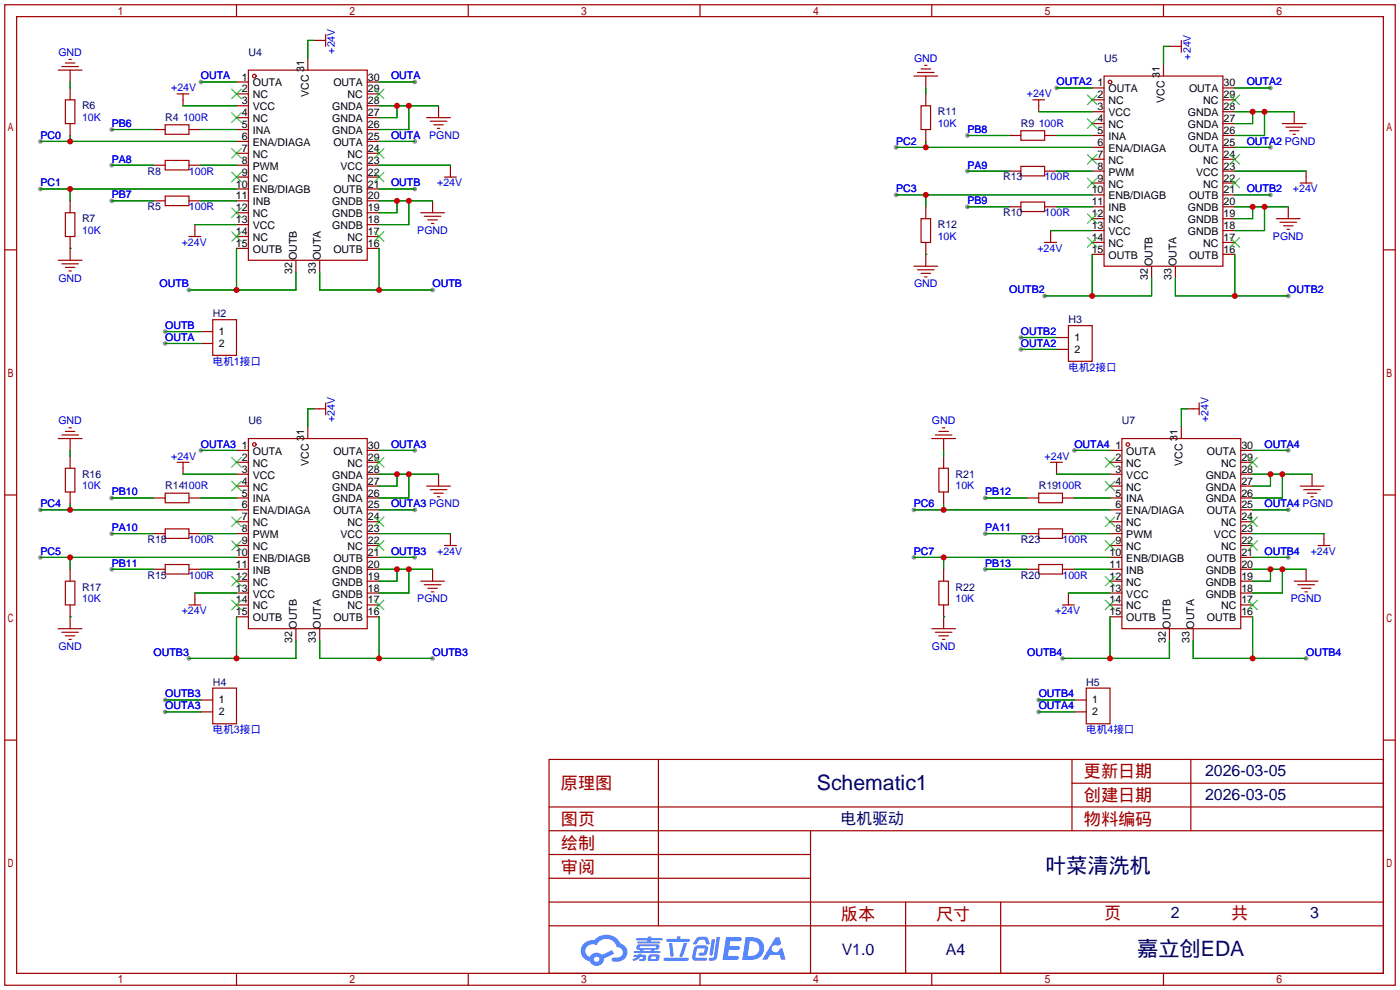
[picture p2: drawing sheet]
<svg xmlns="http://www.w3.org/2000/svg" width="299mm" height="212mm" viewBox="0 0 299 212" stroke-linecap="round" stroke-linejoin="round" font-family="sans-serif">
<g fill="#999">
<circle cx="92.5" cy="62" r=".51"/>
<circle cx="40.4" cy="62" r=".51"/>
<circle cx="35.3" cy="70.9" r=".51"/>
<circle cx="35.3" cy="73.4" r=".51"/>
<circle cx="8.6" cy="40.4" r=".51"/>
<circle cx="8.6" cy="30.2" r=".51"/>
<circle cx="42.9" cy="17.5" r=".51"/>
<circle cx="88.6" cy="17.5" r=".51"/>
<circle cx="88.6" cy="30.2" r=".51"/>
<circle cx="88.6" cy="40.4" r=".51"/>
<circle cx="23.9" cy="27.7" r=".51"/>
<circle cx="23.9" cy="42.9" r=".51"/>
<circle cx="23.9" cy="35.3" r=".51"/>
<circle cx="275.3" cy="63.2" r=".51"/>
<circle cx="223.3" cy="63.2" r=".51"/>
<circle cx="218.2" cy="72.1" r=".51"/>
<circle cx="218.2" cy="74.7" r=".51"/>
<circle cx="191.5" cy="41.7" r=".51"/>
<circle cx="191.5" cy="31.5" r=".51"/>
<circle cx="225.8" cy="18.8" r=".51"/>
<circle cx="271.5" cy="18.8" r=".51"/>
<circle cx="271.5" cy="31.5" r=".51"/>
<circle cx="271.5" cy="41.7" r=".51"/>
<circle cx="206.8" cy="29" r=".51"/>
<circle cx="206.8" cy="44.2" r=".51"/>
<circle cx="206.8" cy="36.6" r=".51"/>
<circle cx="92.5" cy="140.7" r=".51"/>
<circle cx="40.4" cy="140.7" r=".51"/>
<circle cx="35.3" cy="149.6" r=".51"/>
<circle cx="35.3" cy="152.1" r=".51"/>
<circle cx="8.6" cy="119.1" r=".51"/>
<circle cx="8.6" cy="109" r=".51"/>
<circle cx="42.9" cy="96.3" r=".51"/>
<circle cx="88.6" cy="96.3" r=".51"/>
<circle cx="88.6" cy="109" r=".51"/>
<circle cx="88.6" cy="119.1" r=".51"/>
<circle cx="23.9" cy="106.4" r=".51"/>
<circle cx="23.9" cy="121.7" r=".51"/>
<circle cx="23.9" cy="114" r=".51"/>
<circle cx="279.1" cy="140.7" r=".51"/>
<circle cx="227.1" cy="140.7" r=".51"/>
<circle cx="222" cy="149.6" r=".51"/>
<circle cx="222" cy="152.1" r=".51"/>
<circle cx="195.3" cy="119.1" r=".51"/>
<circle cx="195.3" cy="109" r=".51"/>
<circle cx="229.6" cy="96.3" r=".51"/>
<circle cx="275.3" cy="96.3" r=".51"/>
<circle cx="275.3" cy="109" r=".51"/>
<circle cx="275.3" cy="119.1" r=".51"/>
<circle cx="210.6" cy="106.4" r=".51"/>
<circle cx="210.6" cy="121.7" r=".51"/>
<circle cx="210.6" cy="114" r=".51"/>
</g>
<g fill="none" stroke="#a10000" stroke-width=".25">
<path d="M1 1h297.2v209.6h-297.2zM3.6 3.6h292.1v204.4h-292.1zM50.5 1v2.6M100.1 1v2.6M149.6 1v2.6M199.1 1v2.6M248.7 1v2.6M1 53.4h2.6M295.7 53.4h2.5M1 105.8h2.6M295.7 105.8h2.5M1 158.2h2.6"/>
<path d="M295.7 158.2h2.5M117.3 162.3h178.4v45.7h-178.4zM117.3 177.5h178.4M117.3 172.5h178.4M140.7 162.3v35.6M173.2 177.5v30.5M229.1 162.3v15.2M229.1 167.4h66.6M254.5 162.3v15.2M117.3 182.6h55.9M117.3 197.9h178.4M117.3 192.8h178.4"/>
<path d="M117.3 187.7h55.9M193.5 192.8v15.2M213.9 192.8v15.2M50.5 208v2.6M100.1 208v2.6M149.6 208v2.6M199.1 208v2.6M248.7 208v2.6"/>
</g>
<g fill="#5487ff">
<path d="M155.2 200.3h2.6a.48 .48 0 0 1 .7 .4 .48 .48 0 0 1-.6 .4h-1.8l-.2 1.1h1.9a.43 .43 0 0 1 .4 .4 .43 .43 0 0 1-.5 .4h-1.9l-.2 1.3h1.7a.45 .45 0 0 1 .5 .2 .45 .45 0 0 1-.1 .6h-3.3z"/>
<path d="M165.7 200.3h.9l.4 1.5-.8 .3a.84 .84 0 0 0-1.2 .3 .84 .84 0 0 0 .4 1.1 .84 .84 0 0 0 1.1-.4l.1-.2 .6-.3 .7 2.5h-1l-.2-1h-2.1l-.6 1h-1.1z"/>
<path d="M152.1 200.8h.7l-.5 3.1a.36 .36 0 0 1-.3 .3 .36 .36 0 0 1-.4-.3z"/>
<path d="M153.2 200.2h.7l-.6 4.3a1.13 1.13 0 0 1-1.8 .6l.2-.4h.7l.2-.2z"/>
<path d="M148.9 200.6l.6-.4h1a.77 .77 0 0 1 .9 .5l.3 1-.2 .2h-.5l-.3-.9-.2-.2-1 .1-.7 1-.6-.1-.1-.2z"/>
<path d="M148.4 202.4l.6-.3h1.7a.81 .81 0 0 1 .7 .5 .81 .81 0 0 1-.2 .8 .81 .81 0 0 1-.9 .8h-.7a.32 .32 0 0 1-.3-.3 .32 .32 0 0 1 .4-.3h.7l.2-.9-1.6 .1-.4 1.8 2.2 .1a.32 .32 0 0 1 .3 .4 .32 .32 0 0 1-.4 .2h-2.2l-.5-.3-.1-.5z"/>
<path d="M141.9 204.7h5a.33 .33 0 0 1 .3 .3 .33 .33 0 0 1-.3 .3h-4.9l-.2-.1z"/>
<path d="M146.1 201.5h.8l-.7 2a.98 .98 0 0 1-.7 1.1l-.3-.3z"/>
<path d="M143 201.6h.7l.3 2.5a.34 .34 0 0 1-.3 .4 .34 .34 0 0 1-.4-.3z"/>
<path d="M142.5 200.7h2.1l.3-.6h.6l-.1 .6h1.7a.32 .32 0 0 1 .4 .3 .32 .32 0 0 1-.4 .3h-4.5l-.2-.2z"/>
<path d="M135.5 204.1h.9l.1-.3h.6v.3h.8a.82 .82 0 0 1-.5 1.3h-.8v-.4l.7-.1 .1-.3a.68 .68 0 0 0-1 .4l-1.1 .4-.1-.4 .9-.5h-.7z"/>
<path d="M136 200.5h2.4l.1-.3h.7v.3h2.2l.2 .3-.2 .2h-2.3v.2h1.8l.2 .3-.2 .1h-4.5l-.1-.4h2l.1-.2h-2.3l-.1-.2z"/>
<path d="M159.4 200.3l-.8 4.9h1.7a2.5 2.5 0 0 0 3-2.5 2.5 2.5 0 0 0-3.1-2.4zM160.3 201.1a1.61 1.61 0 0 1 2 1.5 1.61 1.61 0 0 1-1.8 1.7h-.7z"/>
<path d="M136.2 202a.55 .55 0 0 0-.2 .8 .55 .55 0 0 0 .7 .2l.1 .3h-1.3v.3l5.4 .1 .3-.2-.2-.2h-1.2l.2-.3a.7 .7 0 0 0 .8-.3 .7 .7 0 0 0 0-.8l-4.2-.1zM136.8 202.3l3.3-.1 .1 .1-.2 .3h-3.2zM137.5 203h1.7l-.2 .3h-1.4z"/>
<path d="M138.6 204.2a1.05 1.05 0 0 0 0 1.2 2.91 2.91 0 0 0 2.2-.2 .98 .98 0 0 0 0-1.2h-1.6zM139.2 204.5l.9-.1 .1 .4-.2 .2-.8-.1z"/>
<path d="M124.9 201.6a2.23 2.23 0 0 0-.7 2.3 2.23 2.23 0 0 0 1.8 1.6 1.58 1.58 0 0 0 1.8 .9 1.58 1.58 0 0 0 1.3-1.5l2.2-1.1-.5-.7-2.1 1a1.65 1.65 0 0 0-2.7 .4 1.45 1.45 0 0 1-.8-1.9 1.45 1.45 0 0 1 2-.7l.3 .1a2.3 2.3 0 0 1 2.3-1.3 2.3 2.3 0 0 1 2 1.7 1.12 1.12 0 0 1 1.3 1 1.12 1.12 0 0 1-1.1 1.2h-.7a.45 .45 0 0 0-.6 .4 .45 .45 0 0 0 .5 .5 2.21 2.21 0 0 0 2.2-.5 2.21 2.21 0 0 0 .5-2.3 2.13 2.13 0 0 0-1.3-1.1 3.3 3.3 0 0 0-5.6-.7l-1.1 .1zM127 205a.57 .57 0 0 1 1.1 0 .57 .57 0 0 1-1.1 0z"/>
</g>
<g fill="none" stroke="#a10000" stroke-width=".25">
<path d="M12.4 15h5.1M13.2 14.2h3.6M14 13.5h2M14.7 12.7h.5M15 15v2.5M15 18.8v2.5M50.5 17.5h2.6M53.1 15h25.4v40.6h-25.4zM65.8 12.4v2.6M67.1 8.6h2.5M69.6 7.4v2.5M78.5 17.5h2.5"/>
<path d="M195.3 16.3h5.1M196.1 15.5h3.5M196.8 14.7h2.1M197.6 14h.5M197.9 16.3v2.5M233.4 18.8h2.6M236 16.3h25.4v40.6h-25.4zM248.7 13.7v2.6M249.9 9.9h2.6M252.5 8.6v2.6M261.4 18.8h2.5M14 21.3h2v5.1h-2z"/>
<path d="M15 26.4v2.6M32.8 27.7h2.5M32.8 35.3h2.5M35.3 26.7h5.1v2h-5.1zM35.3 34.3h5.1v2h-5.1zM37.8 20.1h2.6M39.1 20.1v2.5M40.4 27.7h2.5M40.4 35.3h2.5M50.5 20.1h2.6M50.5 22.6h2.6M50.5 25.1h2.6"/>
<path d="M50.5 27.7h2.6M50.5 30.2h2.6M50.5 32.8h2.6M50.5 35.3h2.6M50.5 37.8h2.6M78.5 20.1h2.5M78.5 22.6h2.5M78.5 25.1h2.5M78.5 27.7h2.5M78.5 30.2h2.5M78.5 32.8h2.5M78.5 35.3h2.5"/>
<path d="M78.5 37.8h2.5M91.2 25.1h5.1M91.9 25.9h3.6M92.7 26.7h2M93.5 27.4h.5M93.7 22.6v2.5M95 37.8h2.5M96.3 35.3v2.5M196.8 22.6h2.1v5.1h-2.1zM197.9 20.1v2.5M197.9 27.7v2.5M215.6 29h2.6"/>
<path d="M215.6 36.6h2.6M218.2 27.9h5.1v2.1h-5.1zM218.2 35.6h5.1v2h-5.1zM220.7 21.3h2.6M222 21.3v2.6M223.3 29h2.5M223.3 36.6h2.5M233.4 21.3h2.6M233.4 23.9h2.6M233.4 26.4h2.6M233.4 29h2.6M233.4 31.5h2.6"/>
<path d="M233.4 34h2.6M233.4 36.6h2.6M233.4 39.1h2.6M261.4 21.3h2.5M261.4 23.9h2.5M261.4 26.4h2.5M261.4 29h2.5M261.4 31.5h2.5M261.4 34h2.5M261.4 36.6h2.5M261.4 39.1h2.5M274.1 26.4h5"/>
<path d="M274.8 27.2h3.6M275.6 27.9h2M276.4 28.7h.5M276.6 23.9v2.5M277.9 39.1h2.5M279.1 36.6v2.5M12.4 55.6h5.1M13.2 56.4h3.6M14 45.5h2v5h-2zM14 57.2h2M14.7 57.9h.5M15 42.9v2.6"/>
<path d="M15 50.5v5.1M32.8 42.9h2.5M35.3 41.9h5.1v2h-5.1zM40.4 42.9h2.5M40.4 50.5h2.5M41.7 48v2.5M50.5 40.4h2.6M50.5 42.9h2.6M50.5 45.5h2.6M50.5 48h2.6M50.5 50.5h2.6M50.5 53.1h2.6"/>
<path d="M63.2 55.6v2.6M68.3 55.6v2.6M78.5 40.4h2.5M78.5 42.9h2.5M78.5 45.5h2.5M78.5 48h2.5M78.5 50.5h2.5M78.5 53.1h2.5M89.9 45.5h5.1M90.7 46.2h3.5M91.4 47h2.1M92.2 47.8h.5"/>
<path d="M92.5 42.9v2.6M195.3 56.9h5.1M196.1 57.7h3.5M196.8 46.7h2.1v5.1h-2.1zM196.8 58.4h2.1M197.6 59.2h.5M197.9 44.2v2.5M197.9 51.8v5.1M215.6 44.2h2.6M218.2 43.2h5.1v2h-5.1zM223.3 44.2h2.5M223.3 51.8h2.5"/>
<path d="M224.5 49.3v2.5M233.4 41.7h2.6M233.4 44.2h2.6M233.4 46.7h2.6M233.4 49.3h2.6M233.4 51.8h2.6M233.4 54.4h2.6M246.1 56.9v2.5M251.2 56.9v2.5M261.4 41.7h2.5M261.4 44.2h2.5M261.4 46.7h2.5"/>
<path d="M261.4 49.3h2.5M261.4 51.8h2.5M261.4 54.4h2.5M272.8 46.7h5.1M273.6 47.5h3.5M274.3 48.3h2.1M275.1 49h.5M275.3 44.2v2.5M42.9 70.9h2.6M42.9 73.4h2.6M45.5 68.3h5v7.6h-5zM225.8 72.1h2.5"/>
<path d="M225.8 74.7h2.5M228.3 69.6h5.1v7.6h-5.1zM12.4 93.7h5.1M13.2 93h3.6M14 92.2h2M14.7 91.4h.5M15 93.7v2.6M15 97.5v2.6M37.8 98.8h2.6M39.1 98.8v2.5M50.5 96.3h2.6M50.5 98.8h2.6"/>
<path d="M53.1 93.7h25.4v40.7h-25.4zM65.8 91.2v2.5M67.1 87.4h2.5M69.6 86.1v2.5M78.5 96.3h2.5M78.5 98.8h2.5M199.1 93.7h5.1M199.9 93h3.6M200.7 92.2h2M201.4 91.4h.5M201.7 93.7v2.6M201.7 97.5v2.6"/>
<path d="M224.5 98.8h2.6M225.8 98.8v2.5M237.2 96.3h2.6M237.2 98.8h2.6M239.8 93.7h25.4v40.7h-25.4zM252.5 91.2v2.5M253.7 87.4h2.6M256.3 86.1v2.5M265.2 96.3h2.5M265.2 98.8h2.5M14 100.1h2v5.1h-2zM15 105.2v2.5"/>
<path d="M32.8 106.4h2.5M32.8 114h2.5M35.3 105.4h5.1v2h-5.1zM35.3 113h5.1v2.1h-5.1zM40.4 106.4h2.5M40.4 114h2.5M50.5 101.3h2.6M50.5 103.9h2.6M50.5 106.4h2.6M50.5 109h2.6M50.5 111.5h2.6M50.5 114h2.6"/>
<path d="M50.5 116.6h2.6M50.5 119.1h2.6M78.5 101.3h2.5M78.5 103.9h2.5M78.5 106.4h2.5M78.5 109h2.5M78.5 111.5h2.5M78.5 114h2.5M78.5 116.6h2.5M78.5 119.1h2.5M91.2 103.9h5.1M91.9 104.6h3.6"/>
<path d="M92.7 105.4h2M93.5 106.2h.5M93.7 101.3v2.6M95 116.6h2.5M96.3 114v2.6M200.7 100.1h2v5.1h-2zM201.7 105.2v2.5M219.5 106.4h2.5M219.5 114h2.5M222 105.4h5.1v2h-5.1zM222 113h5.1v2.1h-5.1zM227.1 106.4h2.5"/>
<path d="M227.1 114h2.5M237.2 101.3h2.6M237.2 103.9h2.6M237.2 106.4h2.6M237.2 109h2.6M237.2 111.5h2.6M237.2 114h2.6M237.2 116.6h2.6M237.2 119.1h2.6M265.2 101.3h2.5M265.2 103.9h2.5M265.2 106.4h2.5"/>
<path d="M265.2 109h2.5M265.2 111.5h2.5M265.2 114h2.5M265.2 116.6h2.5M265.2 119.1h2.5M277.9 103.9h5.1M278.6 104.6h3.6M279.4 105.4h2M280.2 106.2h.5M280.4 101.3v2.6M281.7 116.6h2.5M283 114v2.6"/>
<path d="M12.4 134.4h5.1M13.2 135.1h3.6M14 124.2h2v5.1h-2zM14 135.9h2M14.7 136.7h.5M15 121.7v2.5M15 129.3v5.1M32.8 121.7h2.5M35.3 120.6h5.1v2.1h-5.1zM40.4 121.7h2.5M40.4 129.3h2.5M41.7 126.7v2.6"/>
<path d="M50.5 121.7h2.6M50.5 124.2h2.6M50.5 126.7h2.6M50.5 129.3h2.6M50.5 131.8h2.6M63.2 134.4v2.5M68.3 134.4v2.5M78.5 121.7h2.5M78.5 124.2h2.5M78.5 126.7h2.5M78.5 129.3h2.5M78.5 131.8h2.5"/>
<path d="M89.9 124.2h5.1M90.7 125h3.5M91.4 125.7h2.1M92.2 126.5h.5M92.5 121.7v2.5M199.1 134.4h5.1M199.9 135.1h3.6M200.7 124.2h2v5.1h-2zM200.7 135.9h2M201.4 136.7h.5M201.7 121.7v2.5M201.7 129.3v5.1"/>
<path d="M219.5 121.7h2.5M222 120.6h5.1v2.1h-5.1zM227.1 121.7h2.5M227.1 129.3h2.5M228.3 126.7v2.6M237.2 121.7h2.6M237.2 124.2h2.6M237.2 126.7h2.6M237.2 129.3h2.6M237.2 131.8h2.6M249.9 134.4v2.5M255 134.4v2.5"/>
<path d="M265.2 121.7h2.5M265.2 124.2h2.5M265.2 126.7h2.5M265.2 129.3h2.5M265.2 131.8h2.5M276.6 124.2h5.1M277.4 125h3.5M278.1 125.7h2.1M278.9 126.5h.5M279.1 121.7v2.5M42.9 149.6h2.6M42.9 152.1h2.6"/>
<path d="M45.5 147.1h5v7.6h-5zM229.6 149.6h2.6M229.6 152.1h2.6M232.2 147.1h5v7.6h-5z"/>
<circle cx="54.4" cy="16.3" r=".38"/>
<circle cx="237.2" cy="17.5" r=".38"/>
<circle cx="54.4" cy="95" r=".38"/>
<circle cx="241" cy="95" r=".38"/>
</g>
<g fill="none" stroke="#3c3" stroke-width=".25">
<path d="M49.5 19.1l2.1 2M51.6 19.1l-2.1 2M80 19.1l2 2M82 19.1l-2 2M49.5 24.1l2.1 2.1M49.5 31.8l2.1 2M49.5 36.8l2.1 2.1M51.6 24.1l-2.1 2.1M51.6 31.8l-2.1 2M51.6 36.8l-2.1 2.1M80 36.8l2 2.1M80 31.8l2 2"/>
<path d="M82 36.8l-2 2.1M82 31.8l-2 2M232.4 20.3l2 2.1M232.4 25.4l2 2M232.4 33l2 2.1M232.4 38.1l2 2M234.4 20.3l-2 2.1M234.4 25.4l-2 2M234.4 33l-2 2.1M234.4 38.1l-2 2M262.9 38.1l2 2M262.9 33l2 2.1"/>
<path d="M262.9 20.3l2 2.1M264.9 38.1l-2 2M264.9 33l-2 2.1M264.9 20.3l-2 2.1M49.5 44.4l2.1 2.1M49.5 49.5l2.1 2.1M51.6 44.4l-2.1 2.1M51.6 49.5l-2.1 2.1M80 49.5l2 2.1M82 49.5l-2 2.1M232.4 45.7l2 2.1M232.4 50.8l2 2"/>
<path d="M234.4 45.7l-2 2.1M234.4 50.8l-2 2M262.9 50.8l2 2M264.9 50.8l-2 2M49.5 97.8l2.1 2M51.6 97.8l-2.1 2M80 97.8l2 2M82 97.8l-2 2M236.2 97.8l2.1 2M238.3 97.8l-2.1 2M266.7 97.8l2 2M268.7 97.8l-2 2"/>
<path d="M49.5 102.9l2.1 2M49.5 110.5l2.1 2M49.5 115.6l2.1 2M51.6 102.9l-2.1 2M51.6 110.5l-2.1 2M51.6 115.6l-2.1 2M80 115.6l2 2M80 110.5l2 2M82 115.6l-2 2M82 110.5l-2 2M236.2 102.9l2.1 2M236.2 110.5l2.1 2"/>
<path d="M236.2 115.6l2.1 2M238.3 102.9l-2.1 2M238.3 110.5l-2.1 2M238.3 115.6l-2.1 2M266.7 115.6l2 2M266.7 110.5l2 2M268.7 115.6l-2 2M268.7 110.5l-2 2M49.5 123.2l2.1 2M49.5 128.3l2.1 2M51.6 123.2l-2.1 2M51.6 128.3l-2.1 2"/>
<path d="M80 128.3l2 2M82 128.3l-2 2M236.2 123.2l2.1 2M236.2 128.3l2.1 2M238.3 123.2l-2.1 2M238.3 128.3l-2.1 2M266.7 128.3l2 2M268.7 128.3l-2 2"/>
</g>
<g fill="none" stroke="#008700" stroke-width=".25">
<path d="M15 17.5v1.3M42.9 17.5h7.6M67.1 8.6h-1.3v3.8M81 17.5h7.6M197.9 18.8v1.3M225.8 18.8h7.6M249.9 9.9h-1.2v3.8M263.9 18.8h7.6M8.6 30.2h41.9M15 29v1.2M23.9 35.3h8.9M23.9 27.7h8.9"/>
<path d="M39.1 22.6h11.4M42.9 35.3h7.6M42.9 27.7h7.6M81 35.3h15.3M81 22.6h12.7M81 30.2h7.6M84.8 22.6v2.5h-3.8M87.4 22.6v5.1h-6.4M191.5 31.5h41.9M197.9 30.2v1.3M206.8 36.6h8.8M206.8 29h8.8"/>
<path d="M222 23.9h11.4M225.8 36.6h7.6M225.8 29h7.6M263.9 36.6h15.2M263.9 23.9h12.7M263.9 31.5h7.6M267.7 23.9v2.5h-3.8M270.3 23.9v5.1h-6.4M8.6 40.4h41.9M15 53.1h.1M15 40.4v2.5M23.9 42.9h8.9"/>
<path d="M41.7 48h8.8M42.9 42.9h7.6M50.5 53.1v8.9M63.2 58.2v3.8h-22.8M68.3 58.2v3.8h24.2M81 53.1v8.9M81 42.9h11.5M81 40.4h7.6M84.8 42.9v2.6h-3.8M87.4 42.9v5.1h-6.4M191.5 41.7h41.9M197.9 54.4h.1"/>
<path d="M197.9 41.7v2.5M206.8 44.2h8.8M224.5 49.3h8.9M225.8 44.2h7.6M233.4 54.4v8.8M246.1 59.4v3.8h-22.8M251.2 59.4v3.8h24.1M263.9 54.4v8.8M263.9 44.2h11.4M263.9 41.7h7.6M267.7 44.2v2.5h-3.8M270.3 44.2v5.1h-6.4"/>
<path d="M35.3 70.9h7.6M35.3 73.4h7.6M218.2 72.1h7.6M218.2 74.7h7.6M15 96.3v1.2M42.9 96.3h7.6M67.1 87.4h-1.3v3.8M81 96.3h7.6M201.7 96.3v1.2M229.6 96.3h7.6M253.7 87.4h-1.2v3.8M267.7 96.3h7.6"/>
<path d="M8.6 119.1h41.9M8.6 109h41.9M15 107.7v1.3M15 119.1v2.6M23.9 114h8.9M23.9 106.4h8.9M39.1 101.3h11.4M42.9 114h7.6M42.9 106.4h7.6M81 114h15.3M81 101.3h12.7M81 119.1h7.6"/>
<path d="M81 109h7.6M84.8 101.3v2.6h-3.8M87.4 101.3v5.1h-6.4M195.3 119.1h41.9M195.3 109h41.9M201.7 107.7v1.3M201.7 119.1v2.6M210.6 114h8.9M210.6 106.4h8.9M225.8 101.3h11.4M229.6 114h7.6M229.6 106.4h7.6"/>
<path d="M267.7 114h15.3M267.7 101.3h12.7M267.7 119.1h7.6M267.7 109h7.6M271.5 101.3v2.6h-3.8M274.1 101.3v5.1h-6.4M15 131.8h.1M23.9 121.7h8.9M41.7 126.7h8.8M42.9 121.7h7.6M50.5 131.8v8.9M63.2 136.9v3.8h-22.8"/>
<path d="M68.3 136.9v3.8h24.2M81 131.8v8.9M81 121.7h11.5M84.8 121.7v2.5h-3.8M87.4 121.7v5h-6.4M201.7 131.8h.1M210.6 121.7h8.9M228.3 126.7h8.9M229.6 121.7h7.6M237.2 131.8v8.9M249.9 136.9v3.8h-22.8M255 136.9v3.8h24.1"/>
<path d="M267.7 131.8v8.9M267.7 121.7h11.4M271.5 121.7v2.5h-3.8M274.1 121.7v5h-6.4M35.3 149.6h7.6M35.3 152.1h7.6M222 149.6h7.6M222 152.1h7.6"/>
</g>
<g fill="#c00">
<circle cx="81" cy="62" r=".63"/>
<circle cx="50.5" cy="62" r=".63"/>
<circle cx="84.8" cy="22.6" r=".63"/>
<circle cx="87.4" cy="22.6" r=".63"/>
<circle cx="84.8" cy="42.9" r=".63"/>
<circle cx="87.4" cy="42.9" r=".63"/>
<circle cx="15" cy="40.4" r=".63"/>
<circle cx="15" cy="30.2" r=".63"/>
<circle cx="263.9" cy="63.2" r=".63"/>
<circle cx="233.4" cy="63.2" r=".63"/>
<circle cx="267.7" cy="23.9" r=".63"/>
<circle cx="270.3" cy="23.9" r=".63"/>
<circle cx="267.7" cy="44.2" r=".63"/>
<circle cx="270.3" cy="44.2" r=".63"/>
<circle cx="197.9" cy="41.7" r=".63"/>
<circle cx="197.9" cy="31.5" r=".63"/>
<circle cx="81" cy="140.7" r=".63"/>
<circle cx="50.5" cy="140.7" r=".63"/>
<circle cx="84.8" cy="101.3" r=".63"/>
<circle cx="87.4" cy="101.3" r=".63"/>
<circle cx="84.8" cy="121.7" r=".63"/>
<circle cx="87.4" cy="121.7" r=".63"/>
<circle cx="15" cy="119.1" r=".63"/>
<circle cx="15" cy="109" r=".63"/>
<circle cx="267.7" cy="140.7" r=".63"/>
<circle cx="237.2" cy="140.7" r=".63"/>
<circle cx="271.5" cy="101.3" r=".63"/>
<circle cx="274.1" cy="101.3" r=".63"/>
<circle cx="271.5" cy="121.7" r=".63"/>
<circle cx="274.1" cy="121.7" r=".63"/>
<circle cx="201.7" cy="119.1" r=".63"/>
<circle cx="201.7" cy="109" r=".63"/>
</g>
<g font-size="4.5" fill="#000080">
<text x="174.6" y="168.8">Schematic1</text>
<text x="223.4" y="186.6">叶菜清洗机</text>
<text x="243" y="204.4">嘉立创EDA</text>
</g>
<g font-size="3.7" fill="#a00000">
<text x="231.6" y="166.2">更新日期</text>
<text x="119.9" y="168.7">原理图</text>
<text x="231.6" y="171.2">创建日期</text>
<text x="119.9" y="176.3">图页</text>
<text x="231.6" y="176.3">物料编码</text>
<text x="119.9" y="181.4">绘制</text>
<text x="119.9" y="186.5">审阅</text>
<text x="179.7" y="196.6">版本</text>
<text x="200" y="196.6">尺寸</text>
<text x="236" y="196.4">页</text>
<text x="263.1" y="196.4">共</text>
</g>
<g font-size="3.4" fill="#000080">
<text x="257.6" y="165.9">2026-03-05</text>
<text x="257.6" y="171">2026-03-05</text>
<text x="179.6" y="176.1">电机驱动</text>
<text x="250.3" y="196.2">2</text>
<text x="280" y="196.2">3</text>
<text x="179.9" y="204">V1.0</text>
<text x="202.1" y="204">A4</text>
</g>
<g font-size="2.3" fill="#00f">
<text x="12.5" y="11.9">GND</text>
<text x="71.6" y="11.5" transform="rotate(-90 71.6 11.5)">+24V</text>
<text x="42.9" y="17">OUTA</text>
<text x="83.6" y="17">OUTA</text>
<text x="195.3" y="13.2">GND</text>
<text x="254.5" y="12.7" transform="rotate(-90 254.5 12.7)">+24V</text>
<text x="36.6" y="19.5">+24V</text>
<text x="219.5" y="20.8">+24V</text>
<text x="225.8" y="18.3">OUTA2</text>
<text x="266.4" y="18.3">OUTA2</text>
<text x="8.6" y="29.7">PC0</text>
<text x="17.5" y="25.9">10K</text>
<text x="23.9" y="27.1">PB6</text>
<text x="39.1" y="25.9">100R</text>
<text x="83.6" y="29.7">OUTA</text>
<text x="91.7" y="29.7">PGND</text>
<text x="200.4" y="27.1">10K</text>
<text x="206.8" y="28.4">PB8</text>
<text x="222" y="27.1">100R</text>
<text x="23.9" y="34.8">PA8</text>
<text x="191.5" y="31">PC2</text>
<text x="266.4" y="31">OUTA2 PGND</text>
<text x="8.6" y="39.8">PC1</text>
<text x="40.4" y="37.3">100R</text>
<text x="83.6" y="39.8">OUTB</text>
<text x="93.4" y="39.8">+24V</text>
<text x="191.5" y="41.1">PC3</text>
<text x="206.8" y="36">PA9</text>
<text x="223.3" y="38.6">100R</text>
<text x="266.4" y="41.1">OUTB2</text>
<text x="276.3" y="41.1">+24V</text>
<text x="23.9" y="42.4">PB7</text>
<text x="40.4" y="44.9">100R</text>
<text x="206.8" y="43.7">PB9</text>
<text x="223.3" y="46.2">100R</text>
<text x="17.5" y="50">10K</text>
<text x="38.8" y="52.5">+24V</text>
<text x="89.2" y="50">PGND</text>
<text x="200.4" y="51.3">10K</text>
<text x="221.7" y="53.8">+24V</text>
<text x="272.1" y="51.3">PGND</text>
<text x="12.5" y="60.2">GND</text>
<text x="34.1" y="61.4">OUTB</text>
<text x="92.5" y="61.4">OUTB</text>
<text x="195.3" y="61.4">GND</text>
<text x="215.7" y="62.7">OUTB2</text>
<text x="275.3" y="62.7">OUTB2</text>
<text x="35.3" y="70.3">OUTB</text>
<text x="218.2" y="71.6">OUTB2</text>
<text x="35.3" y="72.9">OUTA</text>
<text x="45.5" y="77.9">电机1接口</text>
<text x="218.2" y="74.1">OUTA2</text>
<text x="228.3" y="79.2">电机2接口</text>
<text x="12.5" y="90.6">GND</text>
<text x="42.9" y="95.7">OUTA3</text>
<text x="71.6" y="90.2" transform="rotate(-90 71.6 90.2)">+24V</text>
<text x="83.6" y="95.7">OUTA3</text>
<text x="199.2" y="90.6">GND</text>
<text x="229.6" y="95.7">OUTA4</text>
<text x="258.3" y="90.2" transform="rotate(-90 258.3 90.2)">+24V</text>
<text x="270.3" y="95.7">OUTA4</text>
<text x="36.6" y="98.3">+24V</text>
<text x="223.3" y="98.3">+24V</text>
<text x="17.5" y="104.6">10K</text>
<text x="23.9" y="105.9">PB10</text>
<text x="204.2" y="104.6">10K</text>
<text x="210.6" y="105.9">PB12</text>
<text x="8.6" y="108.4">PC4</text>
<text x="23.9" y="113.5">PA10</text>
<text x="83.6" y="108.4">OUTA3 PGND</text>
<text x="195.3" y="108.4">PC6</text>
<text x="210.6" y="113.5">PA11</text>
<text x="270.3" y="108.4">OUTA4 PGND</text>
<text x="8.6" y="118.6">PC5</text>
<text x="40.4" y="116">100R</text>
<text x="83.6" y="118.6">OUTB3</text>
<text x="93.4" y="118.6">+24V</text>
<text x="195.3" y="118.6">PC7</text>
<text x="227.1" y="116">100R</text>
<text x="270.3" y="118.6">OUTB4</text>
<text x="280.1" y="118.6">+24V</text>
<text x="23.9" y="121.1">PB11</text>
<text x="40.4" y="123.7">100R</text>
<text x="210.6" y="121.1">PB13</text>
<text x="227.1" y="123.7">100R</text>
<text x="17.5" y="128.7">10K</text>
<text x="38.8" y="131.3">+24V</text>
<text x="89.2" y="128.7">PGND</text>
<text x="204.2" y="128.7">10K</text>
<text x="225.5" y="131.3">+24V</text>
<text x="275.9" y="128.7">PGND</text>
<text x="12.5" y="138.9">GND</text>
<text x="32.8" y="140.2">OUTB3</text>
<text x="92.5" y="140.2">OUTB3</text>
<text x="199.2" y="138.9">GND</text>
<text x="219.5" y="140.2">OUTB4</text>
<text x="279.1" y="140.2">OUTB4</text>
<text x="35.3" y="149.1">OUTB3</text>
<text x="222" y="149.1">OUTB4</text>
<text x="35.3" y="151.6">OUTA3</text>
<text x="222" y="151.6">OUTA4</text>
<text x="45.5" y="156.7">电机3接口</text>
<text x="232.2" y="156.7">电机4接口</text>
</g>
<g font-size="2.3" fill="#000080">
<text x="53.1" y="11.9">U4</text>
<text x="236" y="13.2">U5</text>
<text x="17.5" y="23.3">R6</text>
<text x="35.3" y="25.9">R4</text>
<text x="200.4" y="24.6">R11</text>
<text x="218.2" y="27.1">R9</text>
<text x="31.5" y="37.3">R8</text>
<text x="214.4" y="38.6">R13</text>
<text x="17.5" y="47.5">R7</text>
<text x="31.5" y="44.9">R5</text>
<text x="214.4" y="46.2">R10</text>
<text x="200.4" y="48.7">R12</text>
<text x="45.5" y="67.8">H2</text>
<text x="228.3" y="69.1">H3</text>
<text x="53.1" y="90.6">U6</text>
<text x="239.8" y="90.6">U7</text>
<text x="17.5" y="102.1">R16</text>
<text x="35.3" y="104.6">R14100R</text>
<text x="204.2" y="102.1">R21</text>
<text x="222" y="104.6">R19100R</text>
<text x="31.5" y="116">R18</text>
<text x="218.2" y="116">R23</text>
<text x="31.5" y="123.7">R15</text>
<text x="218.2" y="123.7">R20</text>
<text x="17.5" y="126.2">R17</text>
<text x="204.2" y="126.2">R22</text>
<text x="45.5" y="146.5">H4</text>
<text x="232.2" y="146.5">H5</text>
</g>
<g font-size="2.3">
<text x="51.7" y="17.2">1</text>
<text x="65" y="15.5" transform="rotate(-90 65 15.5)">31</text>
<text x="78.6" y="17.2">30</text>
<text x="247.9" y="16.7" transform="rotate(-90 247.9 16.7)">31</text>
<text x="51.7" y="19.8">2</text>
<text x="51.7" y="22.3">3</text>
<text x="54" y="18.5">OUTA</text>
<text x="54" y="21">NC</text>
<text x="54" y="23.6">VCC</text>
<text x="66" y="20.8" transform="rotate(-90 66 20.8)">VCC</text>
<text x="71" y="23.6">GNDA</text>
<text x="71.2" y="18.5">OUTA</text>
<text x="74.3" y="21">NC</text>
<text x="78.6" y="22.3">28</text>
<text x="78.6" y="19.8">29</text>
<text x="234.6" y="18.5">1</text>
<text x="234.6" y="21">2</text>
<text x="234.6" y="23.6">3</text>
<text x="236.9" y="19.8">OUTA</text>
<text x="236.9" y="22.3">NC</text>
<text x="248.9" y="22" transform="rotate(-90 248.9 22)">VCC</text>
<text x="254.1" y="19.8">OUTA</text>
<text x="257.2" y="22.3">NC</text>
<text x="261.5" y="23.6">28</text>
<text x="261.5" y="21">29</text>
<text x="261.5" y="18.5">30</text>
<text x="51.7" y="24.8">4</text>
<text x="51.7" y="27.4">5</text>
<text x="51.7" y="29.9">6</text>
<text x="54" y="26.1">NC</text>
<text x="54" y="28.6">INA</text>
<text x="71" y="28.6">GNDA</text>
<text x="71" y="26.1">GNDA</text>
<text x="78.6" y="29.9">25</text>
<text x="78.6" y="27.4">26</text>
<text x="78.6" y="24.8">27</text>
<text x="234.6" y="26.1">4</text>
<text x="234.6" y="28.6">5</text>
<text x="236.9" y="24.8">VCC</text>
<text x="236.9" y="27.4">NC</text>
<text x="236.9" y="29.9">INA</text>
<text x="253.9" y="29.9">GNDA</text>
<text x="253.9" y="27.4">GNDA</text>
<text x="253.9" y="24.8">GNDA</text>
<text x="261.5" y="28.6">26</text>
<text x="261.5" y="26.1">27</text>
<text x="51.7" y="32.5">7</text>
<text x="51.7" y="35">8</text>
<text x="54" y="31.2">ENA/DIAGA</text>
<text x="54" y="33.7">NC</text>
<text x="71.2" y="31.2">OUTA</text>
<text x="74.3" y="33.7">NC</text>
<text x="78.6" y="35">23</text>
<text x="78.6" y="32.5">24</text>
<text x="234.6" y="31.2">6</text>
<text x="234.6" y="33.7">7</text>
<text x="236.9" y="32.5">ENA/DIAGA</text>
<text x="236.9" y="35">NC</text>
<text x="254.1" y="32.5">OUTA</text>
<text x="257.2" y="35">NC</text>
<text x="261.5" y="33.7">24</text>
<text x="261.5" y="31.2">25</text>
<text x="50.4" y="40.1">10</text>
<text x="51.7" y="37.5">9</text>
<text x="54" y="36.3">PWM</text>
<text x="54" y="38.8">NC</text>
<text x="54" y="41.3">ENB/DIAGB</text>
<text x="71.2" y="41.3">OUTB</text>
<text x="72.8" y="36.3">VCC</text>
<text x="74.3" y="38.8">NC</text>
<text x="78.6" y="40.1">21</text>
<text x="78.6" y="37.5">22</text>
<text x="233.3" y="41.3">10</text>
<text x="234.6" y="36.3">8</text>
<text x="234.6" y="38.8">9</text>
<text x="236.9" y="37.5">PWM</text>
<text x="236.9" y="40.1">NC</text>
<text x="255.6" y="37.5">VCC</text>
<text x="257.2" y="40.1">NC</text>
<text x="261.5" y="41.3">21</text>
<text x="261.5" y="38.8">22</text>
<text x="261.5" y="36.3">23</text>
<text x="50.4" y="42.6">11</text>
<text x="50.4" y="45.2">12</text>
<text x="50.4" y="47.7">13</text>
<text x="54" y="43.9">INB</text>
<text x="54" y="46.4">NC</text>
<text x="71" y="46.4">GNDB</text>
<text x="71" y="43.9">GNDB</text>
<text x="78.6" y="47.7">18</text>
<text x="78.6" y="45.2">19</text>
<text x="78.6" y="42.6">20</text>
<text x="233.3" y="43.9">11</text>
<text x="233.3" y="46.4">12</text>
<text x="236.9" y="42.6">ENB/DIAGB</text>
<text x="236.9" y="45.2">INB</text>
<text x="236.9" y="47.7">NC</text>
<text x="253.9" y="47.7">GNDB</text>
<text x="253.9" y="45.2">GNDB</text>
<text x="254.1" y="42.6">OUTB</text>
<text x="261.5" y="46.4">19</text>
<text x="261.5" y="43.9">20</text>
<text x="50.4" y="50.2">14</text>
<text x="50.4" y="52.8">15</text>
<text x="54" y="49">VCC</text>
<text x="54" y="51.5">NC</text>
<text x="71" y="49">GNDB</text>
<text x="74.3" y="51.5">NC</text>
<text x="78.6" y="52.8">16</text>
<text x="78.6" y="50.2">17</text>
<text x="233.3" y="49">13</text>
<text x="233.3" y="51.5">14</text>
<text x="236.9" y="50.2">VCC</text>
<text x="236.9" y="52.8">NC</text>
<text x="253.9" y="50.2">GNDB</text>
<text x="257.2" y="52.8">NC</text>
<text x="261.5" y="51.5">17</text>
<text x="261.5" y="49">18</text>
<text x="54" y="54">OUTB</text>
<text x="62.4" y="58.6" transform="rotate(-90 62.4 58.6)">32</text>
<text x="63.5" y="55.6" transform="rotate(-90 63.5 55.6)">OUTB</text>
<text x="67.5" y="58.6" transform="rotate(-90 67.5 58.6)">33</text>
<text x="68.5" y="55.6" transform="rotate(-90 68.5 55.6)">OUTA</text>
<text x="71.2" y="54">OUTB</text>
<text x="233.3" y="54">15</text>
<text x="236.9" y="55.3">OUTB</text>
<text x="245.3" y="59.9" transform="rotate(-90 245.3 59.9)">32</text>
<text x="246.3" y="56.9" transform="rotate(-90 246.3 56.9)">OUTB</text>
<text x="250.4" y="59.9" transform="rotate(-90 250.4 59.9)">33</text>
<text x="251.4" y="56.9" transform="rotate(-90 251.4 56.9)">OUTA</text>
<text x="254.1" y="55.3">OUTB</text>
<text x="261.5" y="54">16</text>
<text x="46.7" y="71.6">1</text>
<text x="46.7" y="74.1">2</text>
<text x="229.6" y="72.8">1</text>
<text x="229.6" y="75.4">2</text>
<text x="51.7" y="96">1</text>
<text x="65" y="94.2" transform="rotate(-90 65 94.2)">31</text>
<text x="78.6" y="96">30</text>
<text x="238.4" y="96">1</text>
<text x="251.7" y="94.2" transform="rotate(-90 251.7 94.2)">31</text>
<text x="265.3" y="96">30</text>
<text x="51.7" y="98.5">2</text>
<text x="51.7" y="101">3</text>
<text x="54" y="97.2">OUTA</text>
<text x="54" y="99.8">NC</text>
<text x="66" y="99.5" transform="rotate(-90 66 99.5)">VCC</text>
<text x="71.2" y="97.2">OUTA</text>
<text x="74.3" y="99.8">NC</text>
<text x="78.6" y="101">28</text>
<text x="78.6" y="98.5">29</text>
<text x="238.4" y="98.5">2</text>
<text x="238.4" y="101">3</text>
<text x="240.7" y="97.2">OUTA</text>
<text x="240.7" y="99.8">NC</text>
<text x="252.7" y="99.5" transform="rotate(-90 252.7 99.5)">VCC</text>
<text x="257.9" y="97.2">OUTA</text>
<text x="261" y="99.8">NC</text>
<text x="265.3" y="101">28</text>
<text x="265.3" y="98.5">29</text>
<text x="51.7" y="103.6">4</text>
<text x="51.7" y="106.1">5</text>
<text x="54" y="102.3">VCC</text>
<text x="54" y="104.8">NC</text>
<text x="54" y="107.4">INA</text>
<text x="71" y="107.4">GNDA</text>
<text x="71" y="104.8">GNDA</text>
<text x="71" y="102.3">GNDA</text>
<text x="78.6" y="106.1">26</text>
<text x="78.6" y="103.6">27</text>
<text x="238.4" y="103.6">4</text>
<text x="238.4" y="106.1">5</text>
<text x="240.7" y="102.3">VCC</text>
<text x="240.7" y="104.8">NC</text>
<text x="240.7" y="107.4">INA</text>
<text x="257.7" y="107.4">GNDA</text>
<text x="257.7" y="104.8">GNDA</text>
<text x="257.7" y="102.3">GNDA</text>
<text x="265.3" y="106.1">26</text>
<text x="265.3" y="103.6">27</text>
<text x="51.7" y="108.7">6</text>
<text x="51.7" y="111.2">7</text>
<text x="51.7" y="113.7">8</text>
<text x="54" y="109.9">ENA/DIAGA</text>
<text x="54" y="112.5">NC</text>
<text x="71.2" y="109.9">OUTA</text>
<text x="74.3" y="112.5">NC</text>
<text x="78.6" y="113.7">23</text>
<text x="78.6" y="111.2">24</text>
<text x="78.6" y="108.7">25</text>
<text x="238.4" y="108.7">6</text>
<text x="238.4" y="111.2">7</text>
<text x="238.4" y="113.7">8</text>
<text x="240.7" y="109.9">ENA/DIAGA</text>
<text x="240.7" y="112.5">NC</text>
<text x="257.9" y="109.9">OUTA</text>
<text x="261" y="112.5">NC</text>
<text x="265.3" y="113.7">23</text>
<text x="265.3" y="111.2">24</text>
<text x="265.3" y="108.7">25</text>
<text x="50.4" y="118.8">10</text>
<text x="51.7" y="116.3">9</text>
<text x="54" y="115">PWM</text>
<text x="54" y="117.5">NC</text>
<text x="72.8" y="115">VCC</text>
<text x="74.3" y="117.5">NC</text>
<text x="78.6" y="118.8">21</text>
<text x="78.6" y="116.3">22</text>
<text x="237.1" y="118.8">10</text>
<text x="238.4" y="116.3">9</text>
<text x="240.7" y="115">PWM</text>
<text x="240.7" y="117.5">NC</text>
<text x="259.5" y="115">VCC</text>
<text x="261" y="117.5">NC</text>
<text x="265.3" y="118.8">21</text>
<text x="265.3" y="116.3">22</text>
<text x="50.4" y="121.4">11</text>
<text x="50.4" y="123.9">12</text>
<text x="54" y="120.1">ENB/DIAGB</text>
<text x="54" y="122.6">INB</text>
<text x="54" y="125.2">NC</text>
<text x="71" y="125.2">GNDB</text>
<text x="71" y="122.6">GNDB</text>
<text x="71.2" y="120.1">OUTB</text>
<text x="78.6" y="123.9">19</text>
<text x="78.6" y="121.4">20</text>
<text x="237.1" y="121.4">11</text>
<text x="237.1" y="123.9">12</text>
<text x="240.7" y="120.1">ENB/DIAGB</text>
<text x="240.7" y="122.6">INB</text>
<text x="240.7" y="125.2">NC</text>
<text x="257.7" y="125.2">GNDB</text>
<text x="257.7" y="122.6">GNDB</text>
<text x="257.9" y="120.1">OUTB</text>
<text x="265.3" y="123.9">19</text>
<text x="265.3" y="121.4">20</text>
<text x="50.4" y="126.4">13</text>
<text x="50.4" y="129">14</text>
<text x="50.4" y="131.5">15</text>
<text x="54" y="127.7">VCC</text>
<text x="54" y="130.2">NC</text>
<text x="71" y="127.7">GNDB</text>
<text x="74.3" y="130.2">NC</text>
<text x="78.6" y="131.5">16</text>
<text x="78.6" y="129">17</text>
<text x="78.6" y="126.4">18</text>
<text x="237.1" y="126.4">13</text>
<text x="237.1" y="129">14</text>
<text x="237.1" y="131.5">15</text>
<text x="240.7" y="127.7">VCC</text>
<text x="240.7" y="130.2">NC</text>
<text x="257.7" y="127.7">GNDB</text>
<text x="261" y="130.2">NC</text>
<text x="265.3" y="131.5">16</text>
<text x="265.3" y="129">17</text>
<text x="265.3" y="126.4">18</text>
<text x="54" y="132.8">OUTB</text>
<text x="62.4" y="137.4" transform="rotate(-90 62.4 137.4)">32</text>
<text x="63.5" y="134.3" transform="rotate(-90 63.5 134.3)">OUTB</text>
<text x="67.5" y="137.4" transform="rotate(-90 67.5 137.4)">33</text>
<text x="68.5" y="134.3" transform="rotate(-90 68.5 134.3)">OUTA</text>
<text x="71.2" y="132.8">OUTB</text>
<text x="240.7" y="132.8">OUTB</text>
<text x="249.1" y="137.4" transform="rotate(-90 249.1 137.4)">32</text>
<text x="250.2" y="134.3" transform="rotate(-90 250.2 134.3)">OUTB</text>
<text x="254.2" y="137.4" transform="rotate(-90 254.2 137.4)">33</text>
<text x="255.2" y="134.3" transform="rotate(-90 255.2 134.3)">OUTA</text>
<text x="257.9" y="132.8">OUTB</text>
<text x="46.7" y="150.3">1</text>
<text x="46.7" y="152.9">2</text>
<text x="233.4" y="150.3">1</text>
<text x="233.4" y="152.9">2</text>
</g>
</svg>
